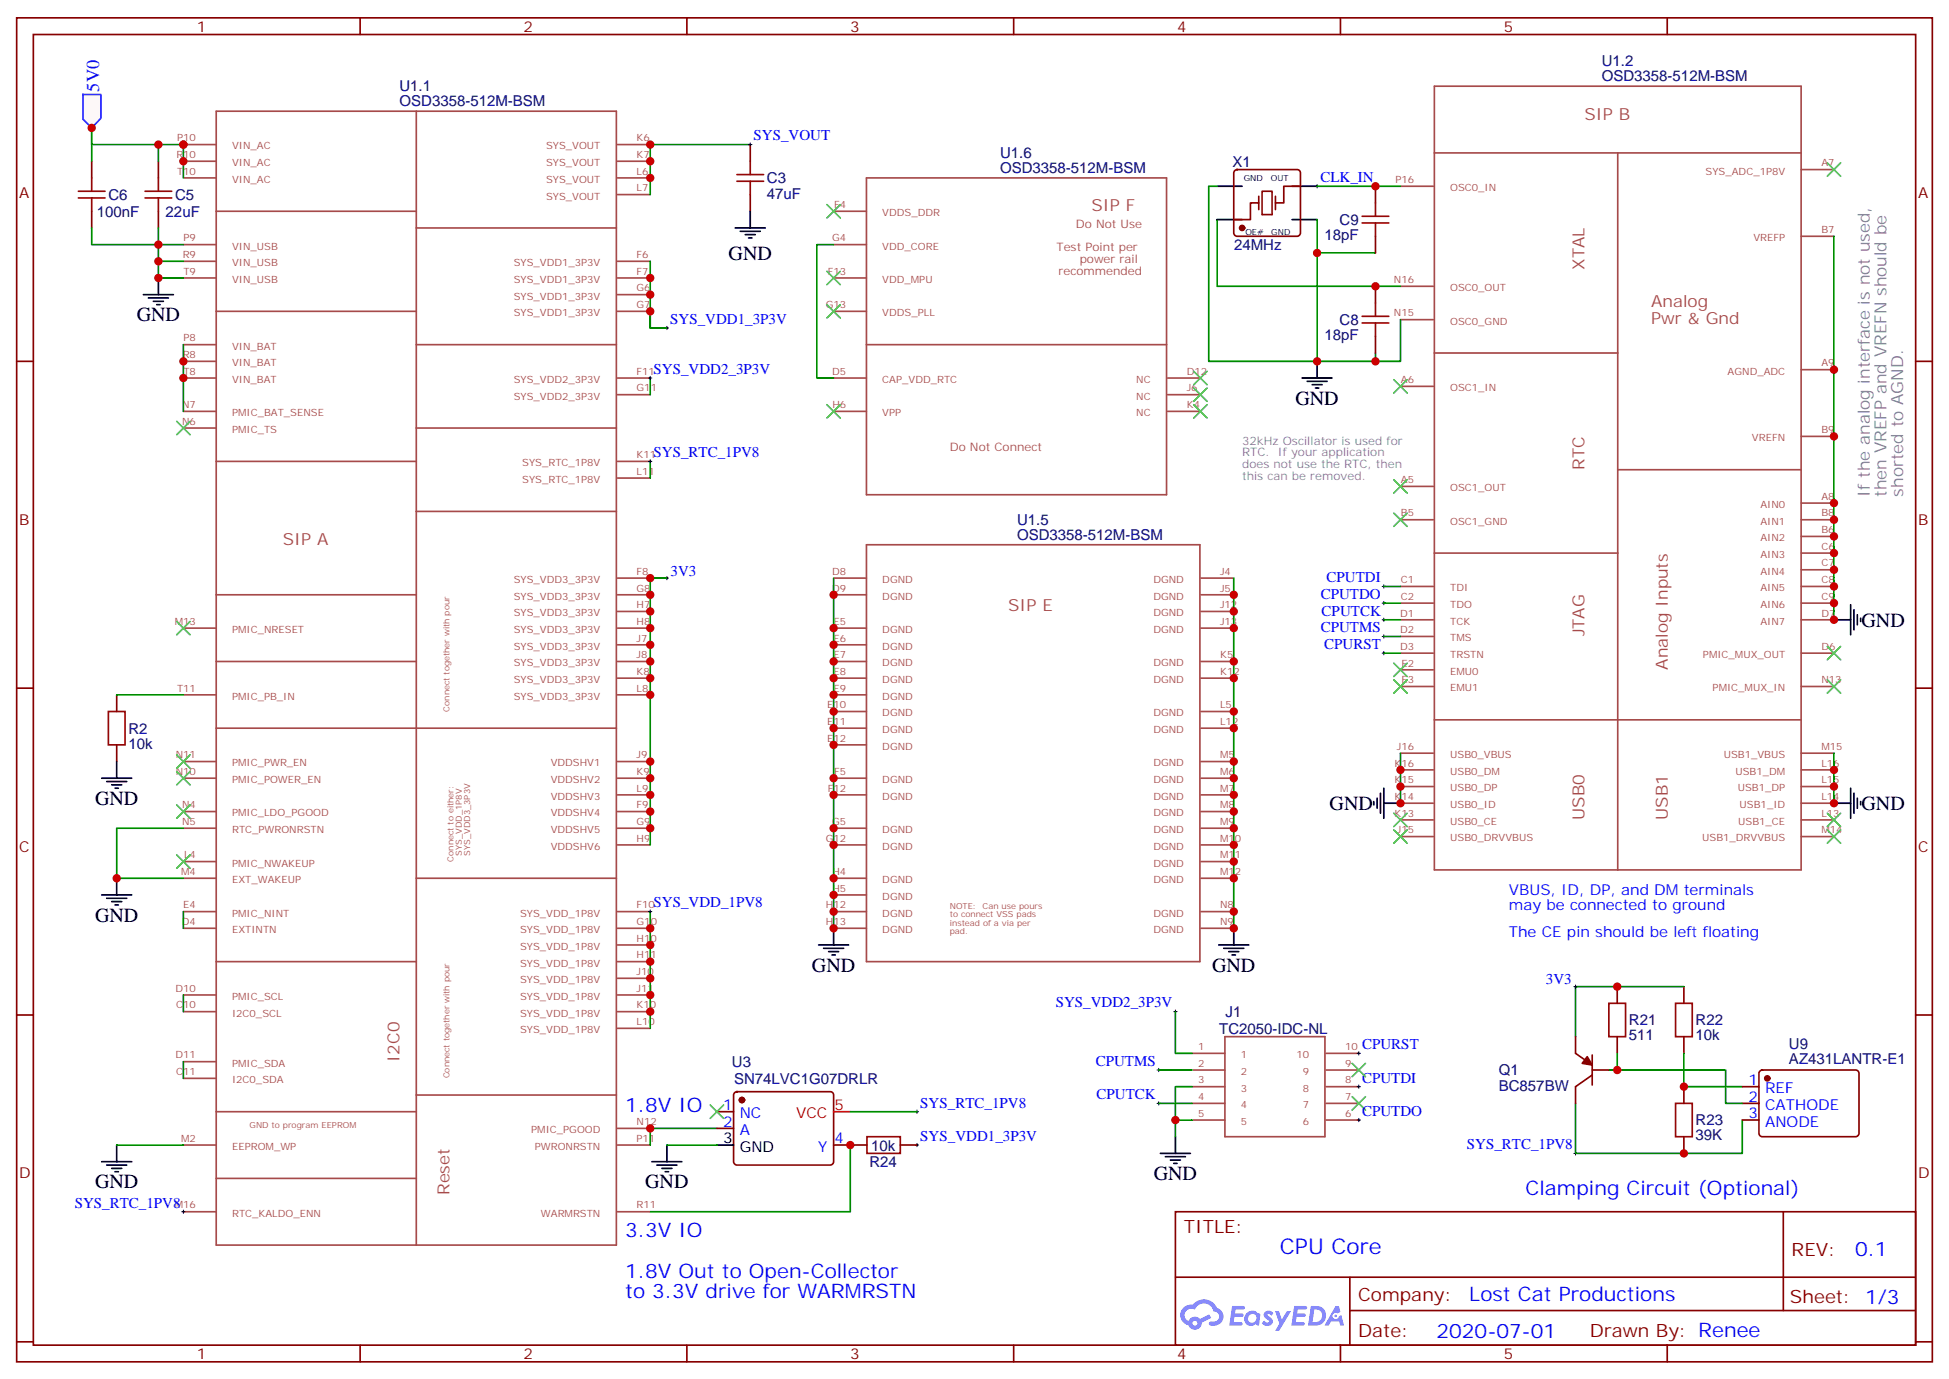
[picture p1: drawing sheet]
<svg xmlns="http://www.w3.org/2000/svg" width="412mm" height="292mm" viewBox="0 0 412 292" stroke-linecap="round" stroke-linejoin="round" font-family="sans-serif">
<g fill="none" stroke="#870000" stroke-width=".35">
<path d="M3.5 3.8h405.4v284.3h-405.4zM7.1 7.3h398.2v277.3h-398.2zM76.2 3.8v3.5M145.3 3.8v3.5M214.5 3.8v3.5M283.6 3.8v3.5M352.8 3.8v3.5M3.5 76.4h3.6M405.3 76.4h3.6M3.5 145.6h3.6M405.3 145.6h3.6M3.5 214.7h3.6"/>
<path d="M405.3 214.7h3.6M248.7 256.4h156.6v28.2h-156.6zM377.3 256.4v20.9M248.7 270.2h156.5M285.6 277.3h119.6M285.6 270.2v14.1M3.5 283.9h3.6M76.2 284.6v3.5M145.3 284.6v3.5M214.5 284.6v3.5M283.6 284.6v3.5M352.8 284.6v3.5"/>
<path d="M405.3 283.9h3.6"/>
</g>
<g fill="#5487ff">
<path d="M267.7 277.5a1.22 1.22 0 0 1 1.7 .3l-.4 .6a.47 .47 0 0 0-.3-.4 .47 .47 0 0 0-.5 .2v.1a1.55 1.55 0 0 1 1.1 1.5 1.34 1.34 0 0 1-2.3 .1l.5-.5 .7 .4a.29 .29 0 0 0 .3-.2 .29 .29 0 0 0-.2-.4 1.04 1.04 0 0 1-.6-1.7z"/>
<path d="M260.7 276.3h2.1a.43 .43 0 0 1 .5 .1 .43 .43 0 0 1 .1 .4l-.3 .2h-1.7l-.1 .9h1.5a.37 .37 0 0 1 .3 .4 .37 .37 0 0 1-.3 .3h-1.6l-.2 1.1h1.3a.43 .43 0 0 1 .5 .1 .43 .43 0 0 1 .1 .5l-.3 .1h-2.5z"/>
<path d="M273.8 276.3h2.2a.43 .43 0 0 1 .4 .1 .43 .43 0 0 1 .1 .4l-.3 .2h-1.6l-.2 .9h1.6a.37 .37 0 0 1 .3 .4 .37 .37 0 0 1-.4 .3h-1.6l-.1 1.1h1.3a.43 .43 0 0 1 .4 .1 .43 .43 0 0 1 .1 .5l-.3 .1h-2.4z"/>
<path d="M282.6 276.3h.7l.3 1.2-.6 .4a.69 .69 0 0 0-1 .2 .69 .69 0 0 0 .4 1 .69 .69 0 0 0 .9-.6l.5-.3 .6 2.2h-.8l-.2-.8h-1.8l-.5 .8h-.8z"/>
<path d="M269.8 277.4h.8l.6 1.8 1.1-1.8h.9l-2.6 4.2h-.8l.9-1.6z"/>
<path d="M277.4 276.3l-.6 4.1h1.3a2.11 2.11 0 0 0 2.5-2.1 2.11 2.11 0 0 0-2.5-2zM278.1 277a1.39 1.39 0 0 1 1.7 1.4 1.39 1.39 0 0 1-1.8 1.3h-.3z"/>
<path d="M263.7 277.9a1.47 1.47 0 0 0-.1 2.1 1.47 1.47 0 0 0 2.1 .1l.7 .3 .3-2.3-.2-.2h-.4a1.49 1.49 0 0 0-2.4 0zM264.4 278.3a.92 .92 0 0 1 1.5 .5 .92 .92 0 0 1-1.3 1 .9 .9 0 0 1-.2-1.5z"/>
<path d="M250.4 276.7a2.18 2.18 0 0 0 1.1 3.7 1.44 1.44 0 0 0 1.6 .9 1.44 1.44 0 0 0 1.2-1.5l2-1-.5-.7-1.9 .9a1.47 1.47 0 0 0-2.4 .5 1.39 1.39 0 0 1-.7-2 1.39 1.39 0 0 1 2-.4 2.08 2.08 0 0 1 2.2-1.3 2.08 2.08 0 0 1 1.8 1.7 1.07 1.07 0 0 1 1.2 1 1.07 1.07 0 0 1-1 1.1h-.7a.43 .43 0 0 0-.5 .4 .43 .43 0 0 0 .4 .5 2 2 0 0 0 2.4-1.1 2 2 0 0 0-.7-2.5l-.4-.2a2.98 2.98 0 0 0-5.1-.7l-1.1 .1zM252.3 280a.55 .55 0 0 1 1.1 0 .55 .55 0 0 1-1.1 0z"/>
<circle cx="282.6" cy="278.4" r=".26"/>
</g>
<g fill="none" stroke="#a64a4a" stroke-width=".35">
<path d="M303.5 18.2h77.6v165.8h-77.6zM38.8 30.6h6.9M38.8 34.1h6.9M38.8 37.6h6.9M45.8 23.5h84.6v239.9h-84.6zM88.1 23.5v239.9M130.6 30.6h7M130.6 34.1h7M130.6 37.6h7M183.3 37.6h63.5v67.1h-63.5zM296.3 39.4h7M303.5 32.3h77.6"/>
<path d="M342.3 32.3v151.7M381.1 35.9h7M38.8 51.8h6.9M38.8 55.3h6.9M38.8 58.8h6.9M45.8 44.7h42.3M88.1 48.2h42.3M130.6 55.3h7M130.6 58.8h7M130.6 41.2h7M176.4 51.8h6.9M176.4 58.8h6.9"/>
<path d="M176.4 44.7h6.9M381.1 50h7M38.8 72.9h6.9M38.8 76.4h6.9M38.8 80h6.9M45.8 65.9h42.3M88.1 72.9h42.3M130.6 80h7M130.6 62.3h7M130.6 65.9h7M176.4 80h6.9M176.4 65.9h6.9"/>
<path d="M183.3 72.9h63.5M247.1 80h6.9M296.3 67.6h7M296.3 60.6h7M303.5 74.7h38.8M381.1 78.2h7M38.8 90.6h6.9M38.8 87h6.9M45.8 97.6h42.3M88.1 90.6h42.3M130.6 83.5h7M130.6 97.6h7"/>
<path d="M176.4 87h6.9M247.1 87h6.9M247.1 83.5h6.9M296.3 81.7h7M342.3 99.4h38.8M381.1 92.3h7M88.1 108.2h42.3M130.6 101.1h7M183.3 115.3h70.6v88.1h-70.6zM296.3 110h7M296.3 102.9h7M303.5 117h38.8"/>
<path d="M381.1 106.4h7M381.1 110h7M381.1 113.5h7M381.1 117h7M38.8 132.9h6.9M45.8 125.8h42.3M45.8 139.9h42.3M130.6 122.3h7M130.6 125.8h7M130.6 129.4h7M130.6 132.9h7M130.6 136.4h7"/>
<path d="M130.6 139.9h7M176.4 122.3h6.9M176.4 125.8h6.9M176.4 132.9h6.9M176.4 136.4h6.9M176.4 139.9h6.9M254.1 122.3h7M254.1 125.8h7M254.1 129.4h7M254.1 132.9h7M254.1 139.9h7M296.3 124.1h7"/>
<path d="M296.3 127.6h7M296.3 131.1h7M296.3 134.7h7M296.3 138.2h7M381.1 120.5h7M381.1 124.1h7M381.1 127.6h7M381.1 131.1h7M381.1 138.2h7M38.8 147h6.9M45.8 154.1h84.6M130.6 147h7"/>
<path d="M130.6 143.5h7M176.4 147h6.9M176.4 143.5h6.9M176.4 154.1h6.9M176.4 150.5h6.9M176.4 157.6h6.9M254.1 143.5h7M254.1 154.1h7M254.1 150.5h7M296.3 159.3h7M296.3 141.7h7M296.3 145.2h7"/>
<path d="M303.5 152.3h77.6M381.1 159.3h7M381.1 145.2h7M38.8 161.1h6.9M38.8 171.7h6.9M38.8 164.6h6.9M38.8 175.2h6.9M130.6 161.1h7M130.6 171.7h7M130.6 164.6h7M130.6 175.2h7M130.6 168.2h7"/>
<path d="M130.6 178.8h7M176.4 164.6h6.9M176.4 175.2h6.9M176.4 168.2h6.9M176.4 178.8h6.9M254.1 161.1h7M254.1 171.7h7M254.1 164.6h7M254.1 175.2h7M254.1 168.2h7M254.1 178.8h7M296.3 173.5h7"/>
<path d="M296.3 162.9h7M296.3 166.4h7M296.3 177h7M296.3 169.9h7M381.1 173.5h7M381.1 162.9h7M381.1 166.4h7M381.1 177h7M381.1 169.9h7M38.8 192.9h6.9M38.8 182.3h6.9M38.8 196.4h6.9"/>
<path d="M38.8 185.8h6.9M88.1 185.8h42.3M130.6 192.9h7M130.6 196.4h7M130.6 199.9h7M176.4 192.9h6.9M176.4 196.4h6.9M176.4 185.8h6.9M176.4 189.3h6.9M254.1 192.9h7M254.1 182.3h7M254.1 196.4h7"/>
<path d="M254.1 185.8h7M38.8 214h6.9M38.8 210.5h6.9M45.8 203.4h42.3M130.6 214h7M130.6 210.5h7M130.6 203.4h7M130.6 207h7M130.6 217.6h7M259.2 219.3h21.1v21.2h-21.1zM38.8 228.1h6.9M38.8 224.6h6.9"/>
<path d="M45.8 235.2h42.3M88.1 231.7h42.3M130.6 238.7h7M252.2 222.8h7M252.2 226.4h7M252.2 229.9h7M252.2 233.4h7M252.2 237h7M280.6 222.8h6.9M280.6 226.4h6.9M280.6 229.9h6.9M280.6 233.4h6.9"/>
<path d="M280.6 237h6.9M38.8 256.4h6.9M38.8 242.3h6.9M45.8 249.3h42.3M130.6 256.4h7M130.6 242.3h7"/>
</g>
<g fill="none" stroke="#3c3" stroke-width=".35">
<path d="M386.6 34.5l2.9 2.8M389.5 34.5l-2.9 2.8M175 43.3l2.8 2.8M175 57.4l2.8 2.8M177.8 43.3l-2.8 2.8M177.8 57.4l-2.8 2.8M175 64.5l2.8 2.8M177.8 64.5l-2.8 2.8M252.6 78.6l2.8 2.8M255.4 78.6l-2.8 2.8M37.4 89.1l2.8 2.9M40.2 89.1l-2.8 2.9"/>
<path d="M175 85.6l2.8 2.8M177.8 85.6l-2.8 2.8M252.6 82.1l2.8 2.8M252.6 85.6l2.8 2.8M255.4 82.1l-2.8 2.8M255.4 85.6l-2.8 2.8M294.9 80.3l2.8 2.8M297.7 80.3l-2.8 2.8M294.9 101.5l2.8 2.8M294.9 108.5l2.8 2.9M297.7 101.5l-2.8 2.8M297.7 108.5l-2.8 2.9"/>
<path d="M37.4 131.5l2.8 2.8M40.2 131.5l-2.8 2.8M386.6 136.8l2.9 2.8M389.5 136.8l-2.9 2.8M37.4 159.7l2.8 2.8M40.2 159.7l-2.8 2.8M294.9 140.3l2.8 2.8M294.9 143.8l2.8 2.8M297.7 140.3l-2.8 2.8M297.7 143.8l-2.8 2.8M386.6 143.8l2.9 2.8M389.5 143.8l-2.9 2.8"/>
<path d="M37.4 170.3l2.8 2.8M37.4 163.2l2.8 2.9M40.2 170.3l-2.8 2.8M40.2 163.2l-2.8 2.9M37.4 180.9l2.8 2.8M40.2 180.9l-2.8 2.8M150.3 233.8l2.8 2.8M153.1 233.8l-2.8 2.8M286.1 232l2.8 2.8M286.1 225l2.8 2.8M288.9 232l-2.8 2.8M288.9 225l-2.8 2.8"/>
</g>
<g fill="none" stroke="#008700" stroke-width=".35">
<path d="M19.4 27.1v3.5h19.4v7M158.7 30.6h-21.1v10.6M257.5 39.4h-1.7v37h22.9M278.7 39.4h17.6M137.6 55.3v14.1h3.5h-3.5v-3.5M176.4 51.8h-3.5v28.2h3.5M257.5 46.5v14.1h38.8M278.7 46.5v7M291 53.5h-12.3v22.9h17.6v-8.8M388.1 50v81.1M38.8 72.9v14.1M137.6 80v3.5"/>
<path d="M291 74.7v1.7M137.6 97.6v3.5M137.6 122.3h3.5h-3.5v56.5M176.4 122.3v74.1M261.1 122.3v74.1M292.8 138.2h3.5M292.8 127.6h3.5M292.8 124.1h3.5M292.8 131.1h3.5M292.8 134.7h3.5M24.7 147h14.1M38.8 175.2h-14.1v10.6h14.1"/>
<path d="M38.8 192.9v3.5M137.6 192.9v24.7M38.8 210.5v3.5M248.7 214v8.8h3.5M356.3 208.7h-22.9v10.6M38.8 224.6v3.5M151.7 238.7h-14.1v3.6M179.9 235.2h14.1M245.2 226.4h7M245.2 233.4h7M252.2 237h-3.5v3.5M252.2 229.9h-3.5v7.1"/>
<path d="M333.4 233.4v10.6h35.3v-7M342.2 222.8v3.6h-1.8M356.3 222.8v7.1h12.4M24.7 242.3h14.1M141.1 242.3h10.6M179.9 242.3v14.1h-42.3"/>
</g>
<g fill="none" stroke="#000" stroke-width=".35">
<path d="M257.5 39.4h5.3M273.4 39.4h5.3M33.5 58.8v3.5M155.6 48.2h6.3M156.6 48.9h4.3M157.7 49.6h2.1M158.4 50.3h.7M158.7 44.7v3.5M257.5 46.5h5.3M273.4 46.5h5.3M30.3 62.3h6.4M31.4 63h4.2"/>
<path d="M32.5 63.7h2.1M33.2 64.5h.7M275.5 80h6.4M278.7 76.4v3.6M276.6 80.7h4.2M277.6 81.4h2.2M278.3 82.1h.7M388.1 131.1h3.5M391.6 128v6.3M392.3 129v4.2M393 130.1v2.1M393.7 130.8v.7"/>
<path d="M21.5 164.6h6.4M22.6 165.3h4.2M23.6 166.1h2.2M24.3 166.8h.7M24.7 161.1v3.5M21.5 189.3h6.4M22.6 190h4.2M23.6 190.7h2.2M24.3 191.5h.7M24.7 185.8v3.5M173.2 199.9h6.4M176.4 196.4v3.5"/>
<path d="M257.9 199.9h6.3M261.1 196.4v3.5M174.3 200.6h4.2M175.3 201.3h2.1M176 202h.7M258.9 200.6h4.3M260 201.3h2.1M260.7 202h.7M21.5 245.8h6.4M22.6 246.5h4.2M23.6 247.2h2.2M24.3 247.9h.7"/>
<path d="M24.7 242.3v3.5M137.9 245.8h6.4M139 246.5h4.2M140.1 247.2h2.1M140.8 247.9h.7M141.1 242.3v3.5M151.7 242.3h3.5M245.5 244h6.4M246.6 244.7h4.2M247.6 245.4h2.2M248.4 246.1h.7M248.7 240.5v3.5"/>
</g>
<g fill="none" stroke="#000" stroke-width=".21">
<path d="M158.4 30.6h.7M158.7 30.2v.7M278.3 39.4h.7M278.7 39.1v.7M137.2 80h.7M137.6 79.6v.7M140.8 69.4h.7M141.1 69v.7M137.2 97.6h.7M137.6 97.3v.7M140.8 122.3h.7M141.1 122v.7"/>
<path d="M292.5 134.7h.7M292.5 131.1h.7M292.5 124.1h.7M292.5 127.6h.7M292.5 138.2h.7M292.8 123.7v.7M292.8 127.2v.8M292.8 130.8v.7M292.8 134.3v.7M292.8 137.8v.7M137.2 192.9h.7M137.6 192.5v.7"/>
<path d="M248.4 214h.7M248.7 213.7v.7M333 208.7h.7M333.4 208.4v.7M193.7 235.2h.7M194 234.8v.7M244.8 233.4h.7M244.8 226.4h.7M245.2 226v.7M245.2 233.1v.7M287.2 222.8h.7M287.2 237h.7"/>
<path d="M287.2 229.9h.7M287.5 222.5v.7M287.5 229.6v.7M287.5 236.6v.7M38.5 256.4h.7M38.8 256v.7M193.7 242.3h.7M194 241.9v.7M333 244h.7M333.4 243.7v.7"/>
</g>
<g fill="none" stroke="#a10000" stroke-width=".35">
<path d="M33.5 37.6v2.9M155.9 38.3h5.7M155.9 36.9h5.7M158.7 34.1v2.8M158.7 38.3v2.9M30.7 41.9h5.6M30.7 40.5h5.6M33.5 41.9v2.8M288.2 45.8h5.7M288.2 47.2h5.7M291 42.9v2.9M291 47.2v2.8"/>
<path d="M288.2 66.9h5.7M288.2 68.3h5.7M291 64.1v2.8M291 68.3v2.9M22.9 150.5h3.6v7.1h-3.6zM340.4 212.3h3.6v7h-3.6zM354.5 212.3h3.6v7h-3.6zM354.5 233.4h3.6v7.1h-3.6zM183.4 240.5h7.1v3.5h-7.1z"/>
</g>
<g fill="none" stroke="#870000" stroke-width=".35">
<path d="M33.5 34.1v3.5M158.7 30.6v3.5M261.3 36.1l.5-.2h12.7a.71 .71 0 0 1 .7 .7v12.7a.76 .76 0 0 1-.7 .7h-12.7a.76 .76 0 0 1-.7-.7v-12.7zM275.2 39.4h-3.6v3.5h-1.7M291 39.4v3.5M33.5 44.7v3.5M158.7 41.2v3.5M266.3 42.9h-1.7v3.6h-3.5M291 50v3.5M291 60.6v3.5M291 71.2v3.5M24.7 147v3.5"/>
<path d="M24.7 157.6v3.5M333.4 219.3v3.5l3.5 2.5M342.2 208.7v3.6M342.2 219.3v3.5M356.3 208.7v3.6M356.3 219.3v3.5M151.7 235.2h3.5M151.7 238.7h3.5M155.5 231.2l.4-.2h19.8a.71 .71 0 0 1 .7 .7v14.1a.76 .76 0 0 1-.7 .7h-19.8a.76 .76 0 0 1-.7-.7v-14.1zM336.9 223.2v6.4M336.9 227.4l-3.5 2.5v3.5M336.9 226.4h3.5"/>
<path d="M356.3 229.9v3.5M176.4 242.3h7M190.5 242.3h3.5M356.3 240.5v3.5"/>
</g>
<g fill="#870000" stroke="#870000" stroke-width=".35">
<path d="M335.8 223.6l1.1 1.7-2.1-.3z"/>
<circle cx="262.8" cy="48.2" r=".53"/>
<circle cx="157" cy="232.7" r=".53"/>
</g>
<path d="M266.3 41.5v2.8M267.1 40.5h2.1v4.9h-2.1zM269.9 41.5v2.8" fill="none" stroke="#871200" stroke-width=".35"/>
<path d="M176.4 235.2h3.5" fill="none" stroke="#f00" stroke-width=".35"/>
<path d="M17.6 19.9l3.7 .1v5l-1.9 2.1-1.8-1.9z" fill="#fff7f7" stroke="#420aff" stroke-width=".35"/>
<path d="M19.4 27.1v7M33.5 30.6v3.5M19.4 48.2v3.6h19.4M33.5 48.2v10.6h5.3M33.5 55.3h5.3M296.3 159.3v10.6M388.1 159.3v10.6M342.2 226.4h22.9v7h3.6" fill="none" stroke="#008700" stroke-width=".35"/>
<path d="M19.4 37.6v2.9M16.6 40.5h5.6M16.6 41.9h5.6M19.4 41.9v2.8" fill="none" stroke="#a10000" stroke-width=".35"/>
<path d="M19.4 34.1v3.5M19.4 44.7v3.5M368.7 229.9h3.5M368.7 233.4h3.5M368.7 237h3.5M372.4 226.6l.5-.2h19.7a.71 .71 0 0 1 .7 .7v12.7a.76 .76 0 0 1-.7 .7h-19.7a.76 .76 0 0 1-.7-.7v-12.7z" fill="none" stroke="#870000" stroke-width=".35"/>
<circle cx="373.9" cy="228.1" r=".53" fill="#870000" stroke="#870000" stroke-width=".35"/>
<path d="M290.7 169.6v.7M291.4 168.9v2.1M292.1 167.8v4.2M292.8 169.9h3.5M292.8 166.8v6.3M388.1 169.9h3.5M391.6 166.8v6.3M392.3 167.8v4.2M393 168.9v2.1M393.7 169.6v.7" fill="none" stroke="#000" stroke-width=".35"/>
<path d="M294.9 172l2.8 2.9M294.9 175.6l2.8 2.8M297.7 172l-2.8 2.9M297.7 175.6l-2.8 2.8M386.6 175.6l2.9 2.8M386.6 172l2.9 2.9M389.5 175.6l-2.9 2.8M389.5 172l-2.9 2.9" fill="none" stroke="#3c3" stroke-width=".35"/>
<g fill="#c00">
<circle cx="38.8" cy="30.6" r=".88"/>
<circle cx="137.6" cy="125.8" r=".88"/>
<circle cx="137.6" cy="129.4" r=".88"/>
<circle cx="137.6" cy="132.9" r=".88"/>
<circle cx="137.6" cy="136.4" r=".88"/>
<circle cx="137.6" cy="139.9" r=".88"/>
<circle cx="137.6" cy="143.5" r=".88"/>
<circle cx="137.6" cy="58.8" r=".88"/>
<circle cx="137.6" cy="62.3" r=".88"/>
<circle cx="38.8" cy="34.1" r=".88"/>
<circle cx="137.6" cy="196.4" r=".88"/>
<circle cx="137.6" cy="199.9" r=".88"/>
<circle cx="137.6" cy="203.4" r=".88"/>
<circle cx="137.6" cy="207" r=".88"/>
<circle cx="137.6" cy="210.5" r=".88"/>
<circle cx="137.6" cy="214" r=".88"/>
<circle cx="176.4" cy="196.4" r=".88"/>
<circle cx="176.4" cy="125.8" r=".88"/>
<circle cx="176.4" cy="132.9" r=".88"/>
<circle cx="176.4" cy="136.4" r=".88"/>
<circle cx="176.4" cy="139.9" r=".88"/>
<circle cx="176.4" cy="143.5" r=".88"/>
<circle cx="176.4" cy="147" r=".88"/>
<circle cx="176.4" cy="150.5" r=".88"/>
<circle cx="176.4" cy="154.1" r=".88"/>
<circle cx="176.4" cy="157.6" r=".88"/>
<circle cx="176.4" cy="164.6" r=".88"/>
<circle cx="176.4" cy="168.2" r=".88"/>
<circle cx="176.4" cy="175.2" r=".88"/>
<circle cx="176.4" cy="178.8" r=".88"/>
<circle cx="176.4" cy="185.8" r=".88"/>
<circle cx="176.4" cy="189.3" r=".88"/>
<circle cx="176.4" cy="192.9" r=".88"/>
<circle cx="261.1" cy="192.9" r=".88"/>
<circle cx="261.1" cy="185.8" r=".88"/>
<circle cx="261.1" cy="182.3" r=".88"/>
<circle cx="261.1" cy="178.8" r=".88"/>
<circle cx="261.1" cy="175.2" r=".88"/>
<circle cx="261.1" cy="171.7" r=".88"/>
<circle cx="261.1" cy="168.2" r=".88"/>
<circle cx="261.1" cy="164.6" r=".88"/>
<circle cx="261.1" cy="161.1" r=".88"/>
<circle cx="261.1" cy="154.1" r=".88"/>
<circle cx="261.1" cy="150.5" r=".88"/>
<circle cx="261.1" cy="143.5" r=".88"/>
<circle cx="261.1" cy="139.9" r=".88"/>
<circle cx="261.1" cy="132.9" r=".88"/>
<circle cx="261.1" cy="129.4" r=".88"/>
<circle cx="261.1" cy="125.8" r=".88"/>
<circle cx="261.1" cy="196.4" r=".88"/>
<circle cx="137.6" cy="171.7" r=".88"/>
<circle cx="137.6" cy="168.2" r=".88"/>
<circle cx="137.6" cy="164.6" r=".88"/>
<circle cx="137.6" cy="175.2" r=".88"/>
<circle cx="137.6" cy="37.6" r=".88"/>
<circle cx="137.6" cy="34.1" r=".88"/>
<circle cx="137.6" cy="147" r=".88"/>
<circle cx="137.6" cy="161.1" r=".88"/>
<circle cx="38.8" cy="76.4" r=".88"/>
<circle cx="248.7" cy="237" r=".88"/>
<circle cx="137.6" cy="122.3" r=".88"/>
<circle cx="388.1" cy="78.2" r=".88"/>
<circle cx="38.8" cy="80" r=".88"/>
<circle cx="137.6" cy="30.6" r=".88"/>
<circle cx="137.6" cy="238.7" r=".88"/>
<circle cx="137.6" cy="65.9" r=".88"/>
<circle cx="278.7" cy="53.5" r=".88"/>
<circle cx="291" cy="76.4" r=".88"/>
<circle cx="278.7" cy="76.4" r=".88"/>
<circle cx="179.9" cy="242.3" r=".88"/>
<circle cx="388.1" cy="106.4" r=".88"/>
<circle cx="388.1" cy="110" r=".88"/>
<circle cx="388.1" cy="113.5" r=".88"/>
<circle cx="388.1" cy="117" r=".88"/>
<circle cx="388.1" cy="120.5" r=".88"/>
<circle cx="388.1" cy="124.1" r=".88"/>
<circle cx="388.1" cy="127.6" r=".88"/>
<circle cx="388.1" cy="92.3" r=".88"/>
<circle cx="388.1" cy="131.1" r=".88"/>
<circle cx="291" cy="60.6" r=".88"/>
<circle cx="291" cy="39.4" r=".88"/>
<circle cx="24.7" cy="185.8" r=".88"/>
<circle cx="33.5" cy="58.8" r=".88"/>
<circle cx="33.5" cy="51.8" r=".88"/>
<circle cx="33.5" cy="55.3" r=".88"/>
<circle cx="33.5" cy="30.6" r=".88"/>
<circle cx="356.3" cy="229.9" r=".88"/>
<circle cx="356.3" cy="244" r=".88"/>
<circle cx="342.2" cy="208.7" r=".88"/>
<circle cx="342.2" cy="226.4" r=".88"/>
<circle cx="296.3" cy="162.9" r=".88"/>
<circle cx="296.3" cy="166.4" r=".88"/>
<circle cx="388.1" cy="169.9" r=".88"/>
<circle cx="388.1" cy="162.9" r=".88"/>
<circle cx="388.1" cy="166.4" r=".88"/>
<circle cx="296.3" cy="169.9" r=".88"/>
<circle cx="19.4" cy="27.1" r=".88"/>
</g>
<text font-size="4.6" fill="#00f" x="270.8" y="265.4">CPU Core</text>
<g font-size="4.2">
<text x="154.2" y="54.9">GND</text>
<text x="28.9" y="68">GND</text>
<text x="274.1" y="85.6">GND</text>
<text x="393.9" y="132.6">GND</text>
<text x="20.1" y="170.3">GND</text>
<text x="281.3" y="171.4">GND</text>
<text x="393.9" y="171.4">GND</text>
<text x="20.1" y="195">GND</text>
<text x="171.8" y="205.6">GND</text>
<text x="256.5" y="205.6">GND</text>
<text x="20.1" y="251.4">GND</text>
<text x="136.5" y="251.4">GND</text>
<text x="244.1" y="249.7">GND</text>
</g>
<g font-size="4.2" fill="#00f">
<text x="132.3" y="235.2">1.8V IO</text>
<text x="322.8" y="252.8">Clamping Circuit (Optional)</text>
<text x="132.3" y="261.7">3.3V IO</text>
<text x="392.5" y="265.6">0.1</text>
<text x="132.3" y="270.5">1.8V Out to Open-Collector</text>
<text x="132.3" y="274.7">to 3.3V drive for WARMRSTN</text>
<text x="310.9" y="275.2">Lost Cat Productions</text>
<text x="304" y="283">2020-07-01</text>
</g>
<text font-size="3.9" fill="#00f" x="21" y="19.4" transform="rotate(-90 21 19.4)">5V0</text>
<g font-size="3.9" fill="#800">
<text x="250.5" y="260.9">TITLE:</text>
<text x="379.1" y="265.6">REV:</text>
<text x="287.4" y="275.1">Company:</text>
<text x="378.7" y="275.8">Sheet: 1/3</text>
<text x="287.4" y="282.8">Date:</text>
<text x="336.4" y="282.9">Drawn By: Renee</text>
</g>
<g font-size="3.5" fill="#a54b4b">
<text x="335.2" y="25.3">SIP B</text>
<text x="231" y="44.7">SIP F</text>
<text x="335.2" y="57" transform="rotate(-90 335.2 57)">XTAL</text>
<text x="349.4" y="64.9">Analog</text>
<text x="349.4" y="68.4">Pwr &amp; Gnd</text>
<text x="335.2" y="99.4" transform="rotate(-90 335.2 99.4)">RTC</text>
<text x="59.9" y="115.3">SIP A</text>
<text x="213.3" y="129.4">SIP E</text>
<text x="335.2" y="134.7" transform="rotate(-90 335.2 134.7)">JTAG</text>
<text x="352.9" y="141.7" transform="rotate(-90 352.9 141.7)">Analog Inputs</text>
<text x="335.2" y="173.5" transform="rotate(-90 335.2 173.5)">USB0</text>
<text x="352.9" y="173.5" transform="rotate(-90 352.9 173.5)">USB1</text>
<text x="84.6" y="224.6" transform="rotate(-90 84.6 224.6)">I2C0</text>
<text x="95.1" y="252.8" transform="rotate(-90 95.1 252.8)">Reset</text>
</g>
<g font-size="3.5" fill="#838383">
<text x="395.6" y="105.1" transform="rotate(-90 395.6 105.1)">If the analog interface is not used,</text>
<text x="399.2" y="105.1" transform="rotate(-90 399.2 105.1)">then VREFP and VREFN should be</text>
<text x="402.7" y="105.1" transform="rotate(-90 402.7 105.1)">shorted to AGND.</text>
</g>
<g font-size="3.2" fill="#800">
<text x="41.6" y="6.8">1</text>
<text x="110.8" y="6.8">2</text>
<text x="179.9" y="6.8">3</text>
<text x="249.1" y="6.8">4</text>
<text x="318.2" y="6.8">5</text>
<text x="4.1" y="41.9">A</text>
<text x="405.9" y="41.9">A</text>
<text x="4.1" y="111">B</text>
<text x="405.9" y="111">B</text>
<text x="4.1" y="180.2">C</text>
<text x="405.9" y="180.2">C</text>
<text x="4.1" y="249.3">D</text>
<text x="405.9" y="249.3">D</text>
<text x="41.6" y="287.6">1</text>
<text x="110.8" y="287.6">2</text>
<text x="179.9" y="287.6">3</text>
<text x="249.1" y="287.6">4</text>
<text x="318.2" y="287.6">5</text>
</g>
<g font-size="3.2" fill="#000080">
<text x="338.9" y="17.2">OSD3358-512M-BSM</text>
<text x="338.9" y="14.1">U1.2</text>
<text x="84.5" y="22.5">OSD3358-512M-BSM</text>
<text x="84.5" y="19.3">U1.1</text>
<text x="211.6" y="33.5">U1.6</text>
<text x="260.8" y="35.3">X1</text>
<text x="162.3" y="38.8">C3</text>
<text x="211.6" y="36.6">OSD3358-512M-BSM</text>
<text x="20.5" y="45.9">100nF</text>
<text x="22.9" y="42.2">C6</text>
<text x="35.1" y="45.9">22uF</text>
<text x="37" y="42.3">C5</text>
<text x="162.3" y="42">47uF</text>
<text x="283.5" y="47.6">C9</text>
<text x="261.1" y="52.9">24MHz</text>
<text x="280.3" y="50.8">18pF</text>
<text x="280.3" y="71.9">18pF</text>
<text x="283.5" y="68.8">C8</text>
<text x="215.2" y="111.1">U1.5</text>
<text x="215.2" y="114.2">OSD3358-512M-BSM</text>
<text x="27.2" y="155.2">R2</text>
<text x="27.2" y="158.4">10k</text>
<text x="259.3" y="215.2">J1</text>
<text x="258" y="218.7">TC2050-IDC-NL</text>
<text x="344.7" y="220.1">511</text>
<text x="344.7" y="216.9">R21</text>
<text x="358.8" y="220.1">10k</text>
<text x="358.8" y="216.9">R22</text>
<text x="378.5" y="222">U9</text>
<text x="154.9" y="225.7">U3</text>
<text x="317.1" y="227.5">Q1</text>
<text x="378.5" y="225.1">AZ431LANTR-E1</text>
<text x="155.3" y="229.3">SN74LVC1G07DRLR</text>
<text x="317.1" y="230.7">BC857BW</text>
<text x="358.8" y="238.1">R23</text>
<text x="184.3" y="243.4">10k</text>
<text x="358.8" y="241.3">39K</text>
<text x="184" y="246.9">R24</text>
</g>
<g font-size="3.2" fill="#00f">
<text x="159.5" y="29.7">SYS_VOUT</text>
<text x="279.4" y="38.5">CLK_IN</text>
<text x="141.8" y="68.5">SYS_VDD1_3P3V</text>
<text x="138.3" y="79.1">SYS_VDD2_3P3V</text>
<text x="138.3" y="96.7">SYS_RTC_1PV8</text>
<text x="141.9" y="121.8">3V3</text>
<text x="280.7" y="123.2">CPUTDI</text>
<text x="279.5" y="126.7">CPUTDO</text>
<text x="279.7" y="130.2">CPUTCK</text>
<text x="279.5" y="133.8">CPUTMS</text>
<text x="280.2" y="137.3">CPURST</text>
<text x="138.3" y="192">SYS_VDD_1PV8</text>
<text x="319.3" y="189.3">VBUS, ID, DP, and DM terminals</text>
<text x="319.3" y="192.5">may be connected to ground</text>
<text x="319.3" y="198.2">The CE pin should be left floating</text>
<text x="327.1" y="208.2">3V3</text>
<text x="223.4" y="213.1">SYS_VDD2_3P3V</text>
<text x="288.2" y="222">CPURST</text>
<text x="231.8" y="225.5">CPUTMS</text>
<text x="232" y="232.6">CPUTCK</text>
<text x="288.2" y="229">CPUTDI</text>
<text x="370" y="229.6">1</text>
<text x="370" y="233.1">2</text>
<text x="373.5" y="231.3">REF</text>
<text x="153" y="234.8">1</text>
<text x="153" y="238.4">2</text>
<text x="156.5" y="236.6">NC</text>
<text x="194.7" y="234.3">SYS_RTC_1PV8</text>
<text x="288.2" y="236.1">CPUTDO</text>
<text x="370" y="236.6">3</text>
<text x="373.5" y="234.8">CATHODE</text>
<text x="373.5" y="238.4">ANODE</text>
<text x="156.5" y="240.1">A</text>
<text x="173.1" y="243.7">Y</text>
<text x="176.6" y="241.9">4</text>
<text x="194.7" y="241.4">SYS_VDD1_3P3V</text>
<text x="310.4" y="243.1">SYS_RTC_1PV8</text>
<text x="15.8" y="255.5">SYS_RTC_1PV8</text>
</g>
<g font-size="3.2" fill="#f00">
<text x="168.5" y="236.6">VCC</text>
<text x="176.6" y="234.8">5</text>
</g>
<g font-size="3.2">
<text x="153" y="241.9">3</text>
<text x="156.5" y="243.7">GND</text>
</g>
<g font-size="2.5" fill="#a54b4b">
<text x="223.5" y="53.2">Test Point per</text>
<text x="227.6" y="48.2">Do Not Use</text>
<text x="224" y="58.1">recommended</text>
<text x="228.5" y="55.6">power rail</text>
<text x="201" y="95.3">Do Not Connect</text>
</g>
<g font-size="2.5" fill="#838383">
<text x="262.8" y="94.1">32kHz Oscillator is used for</text>
<text x="262.8" y="96.6">RTC.</text>
<text x="262.8" y="99">does not use the RTC, then</text>
<text x="262.8" y="101.5">this can be removed.</text>
<text x="270.4" y="96.6">If your application</text>
</g>
<g font-size="2.1" fill="#a54b4b">
<text x="37.5" y="29.9">P10</text>
<text x="134.7" y="29.9">K6</text>
<text x="37.3" y="33.4">R10</text>
<text x="49.1" y="31.6">VIN_AC</text>
<text x="49.1" y="35.2">VIN_AC</text>
<text x="115.6" y="31.6">SYS_VOUT</text>
<text x="115.6" y="35.2">SYS_VOUT</text>
<text x="134.7" y="33.4">K7</text>
<text x="385.4" y="35.2">A7</text>
<text x="37.5" y="36.9">T10</text>
<text x="49.1" y="38.7">VIN_AC</text>
<text x="115.6" y="38.7">SYS_VOUT</text>
<text x="134.7" y="36.9">L6</text>
<text x="134.7" y="40.5">L7</text>
<text x="295.3" y="38.7">P16</text>
<text x="306.9" y="40.4">OSC0_IN</text>
<text x="360.9" y="36.9">SYS_ADC_1P8V</text>
<text x="115.6" y="42.2">SYS_VOUT</text>
<text x="176.5" y="44">F4</text>
<text x="186.7" y="45.7">VDDS_DDR</text>
<text x="38.9" y="51.1">P9</text>
<text x="49.1" y="52.8">VIN_USB</text>
<text x="176.1" y="51.1">G4</text>
<text x="186.7" y="52.8">VDD_CORE</text>
<text x="371" y="51">VREFP</text>
<text x="385.4" y="49.3">B7</text>
<text x="38.7" y="54.6">R9</text>
<text x="38.8" y="58.1">T9</text>
<text x="49.1" y="56.3">VIN_USB</text>
<text x="49.1" y="59.8">VIN_USB</text>
<text x="108.7" y="56.3">SYS_VDD1_3P3V</text>
<text x="108.7" y="59.8">SYS_VDD1_3P3V</text>
<text x="134.7" y="54.6">F6</text>
<text x="134.7" y="58.1">F7</text>
<text x="175.2" y="58.1">F13</text>
<text x="186.7" y="59.8">VDD_MPU</text>
<text x="295" y="59.9">N16</text>
<text x="108.7" y="63.4">SYS_VDD1_3P3V</text>
<text x="134.7" y="61.6">G6</text>
<text x="134.7" y="65.2">G7</text>
<text x="174.7" y="65.2">G13</text>
<text x="306.9" y="61.6">OSC0_OUT</text>
<text x="108.7" y="66.9">SYS_VDD1_3P3V</text>
<text x="186.7" y="66.9">VDDS_PLL</text>
<text x="295" y="66.9">N15</text>
<text x="306.9" y="68.7">OSC0_GND</text>
<text x="38.7" y="75.8">R8</text>
<text x="38.9" y="72.2">P8</text>
<text x="49.1" y="74">VIN_BAT</text>
<text x="49.1" y="77.5">VIN_BAT</text>
<text x="385.4" y="77.5">A9</text>
<text x="38.8" y="79.3">T8</text>
<text x="49.1" y="81">VIN_BAT</text>
<text x="108.7" y="81">SYS_VDD2_3P3V</text>
<text x="134.7" y="79.3">F11</text>
<text x="134.7" y="82.8">G11</text>
<text x="176.1" y="79.3">D5</text>
<text x="186.7" y="81">CAP_VDD_RTC</text>
<text x="240.4" y="81">NC</text>
<text x="251.1" y="79.3">D12</text>
<text x="251.1" y="82.8">J6</text>
<text x="296.4" y="81">A6</text>
<text x="306.9" y="82.8">OSC1_IN</text>
<text x="365.6" y="79.3">AGND_ADC</text>
<text x="38.5" y="89.9">N6</text>
<text x="38.5" y="86.3">N7</text>
<text x="49.1" y="88.1">PMIC_BAT_SENSE</text>
<text x="108.7" y="84.5">SYS_VDD2_3P3V</text>
<text x="176.1" y="86.3">H6</text>
<text x="186.7" y="88.1">VPP</text>
<text x="240.4" y="84.5">NC</text>
<text x="240.4" y="88.1">NC</text>
<text x="251.1" y="86.3">K4</text>
<text x="49.1" y="91.6">PMIC_TS</text>
<text x="370.7" y="93.4">VREFN</text>
<text x="385.4" y="91.6">B9</text>
<text x="110.5" y="98.7">SYS_RTC_1P8V</text>
<text x="134.7" y="96.9">K11</text>
<text x="134.7" y="100.4">L11</text>
<text x="110.5" y="102.2">SYS_RTC_1P8V</text>
<text x="296.4" y="102.2">A5</text>
<text x="306.9" y="103.9">OSC1_OUT</text>
<text x="372.5" y="107.5">AIN0</text>
<text x="385.4" y="105.7">A8</text>
<text x="296.4" y="109.3">B5</text>
<text x="306.9" y="111">OSC1_GND</text>
<text x="372.5" y="111">AIN1</text>
<text x="385.4" y="109.3">B8</text>
<text x="385.4" y="112.8">B6</text>
<text x="372.5" y="114.5">AIN2</text>
<text x="372.5" y="118.1">AIN3</text>
<text x="385.4" y="116.3">C6</text>
<text x="385.4" y="119.8">C7</text>
<text x="108.7" y="123.3">SYS_VDD3_3P3V</text>
<text x="134.7" y="121.6">F8</text>
<text x="134.7" y="125.1">G8</text>
<text x="176.1" y="121.6">D8</text>
<text x="176.1" y="125.1">D9</text>
<text x="186.7" y="123.3">DGND</text>
<text x="244" y="123.3">DGND</text>
<text x="258.2" y="121.6">J4</text>
<text x="258.2" y="125.1">J5</text>
<text x="296.4" y="123.4">C1</text>
<text x="306.9" y="125.1">TDI</text>
<text x="372.5" y="121.6">AIN4</text>
<text x="372.5" y="125.1">AIN5</text>
<text x="385.4" y="123.4">C8</text>
<text x="108.7" y="126.9">SYS_VDD3_3P3V</text>
<text x="108.7" y="130.4">SYS_VDD3_3P3V</text>
<text x="134.7" y="128.7">H7</text>
<text x="186.7" y="126.9">DGND</text>
<text x="244" y="126.9">DGND</text>
<text x="244" y="130.4">DGND</text>
<text x="258.2" y="128.7">J12</text>
<text x="296.2" y="130.4">D1</text>
<text x="296.4" y="126.9">C2</text>
<text x="306.9" y="128.6">TDO</text>
<text x="372.5" y="128.6">AIN6</text>
<text x="385.4" y="126.9">C9</text>
<text x="385.4" y="130.4">D7</text>
<text x="37" y="132.2">M13</text>
<text x="49.1" y="133.9">PMIC_NRESET</text>
<text x="108.7" y="133.9">SYS_VDD3_3P3V</text>
<text x="108.7" y="137.5">SYS_VDD3_3P3V</text>
<text x="134.7" y="132.2">H8</text>
<text x="134.7" y="135.7">J7</text>
<text x="176.4" y="132.2">E5</text>
<text x="176.4" y="135.7">E6</text>
<text x="186.7" y="133.9">DGND</text>
<text x="186.7" y="137.5">DGND</text>
<text x="244" y="133.9">DGND</text>
<text x="258.2" y="132.2">J13</text>
<text x="296.2" y="134">D2</text>
<text x="296.2" y="137.5">D3</text>
<text x="306.9" y="132.2">TCK</text>
<text x="306.9" y="135.7">TMS</text>
<text x="372.5" y="132.2">AIN7</text>
<text x="385.4" y="137.5">D6</text>
<text x="108.7" y="141">SYS_VDD3_3P3V</text>
<text x="134.7" y="139.3">J8</text>
<text x="134.7" y="142.8">K8</text>
<text x="176.4" y="139.3">E7</text>
<text x="176.4" y="142.8">E8</text>
<text x="186.7" y="141">DGND</text>
<text x="244" y="141">DGND</text>
<text x="258.2" y="139.3">K5</text>
<text x="258.2" y="142.8">K12</text>
<text x="296.5" y="141">E2</text>
<text x="306.9" y="142.8">EMU0</text>
<text x="306.9" y="139.2">TRSTN</text>
<text x="360.3" y="139.2">PMIC_MUX_OUT</text>
<text x="37.5" y="146.3">T11</text>
<text x="49.1" y="148">PMIC_PB_IN</text>
<text x="108.7" y="144.5">SYS_VDD3_3P3V</text>
<text x="108.7" y="148">SYS_VDD3_3P3V</text>
<text x="134.7" y="146.3">L8</text>
<text x="175" y="149.8">E10</text>
<text x="176.4" y="146.3">E9</text>
<text x="186.7" y="144.5">DGND</text>
<text x="186.7" y="148">DGND</text>
<text x="244" y="144.5">DGND</text>
<text x="258.2" y="149.8">L5</text>
<text x="296.5" y="144.5">E3</text>
<text x="306.9" y="146.3">EMU1</text>
<text x="362.4" y="146.3">PMIC_MUX_IN</text>
<text x="385.4" y="144.5">N13</text>
<text x="175" y="153.4">E11</text>
<text x="186.7" y="151.6">DGND</text>
<text x="186.7" y="155.1">DGND</text>
<text x="244" y="151.6">DGND</text>
<text x="244" y="155.1">DGND</text>
<text x="258.2" y="153.4">L12</text>
<text x="37.2" y="160.4">N11</text>
<text x="134.7" y="160.4">J9</text>
<text x="175" y="156.9">E12</text>
<text x="186.7" y="158.6">DGND</text>
<text x="258.2" y="160.4">M5</text>
<text x="295.6" y="158.7">J16</text>
<text x="306.9" y="160.4">USB0_VBUS</text>
<text x="364.7" y="160.4">USB1_VBUS</text>
<text x="385.4" y="158.7">M15</text>
<text x="37.2" y="163.9">N10</text>
<text x="49.1" y="162.2">PMIC_PWR_EN</text>
<text x="49.1" y="165.7">PMIC_POWER_EN</text>
<text x="116.5" y="162.2">VDDSHV1</text>
<text x="116.5" y="165.7">VDDSHV2</text>
<text x="134.7" y="163.9">K9</text>
<text x="134.7" y="167.5">L9</text>
<text x="175.2" y="167.5">F12</text>
<text x="176.5" y="163.9">F5</text>
<text x="186.7" y="165.7">DGND</text>
<text x="244" y="162.2">DGND</text>
<text x="244" y="165.7">DGND</text>
<text x="258.2" y="163.9">M6</text>
<text x="258.2" y="167.5">M7</text>
<text x="295.1" y="162.2">K16</text>
<text x="295.1" y="165.7">K15</text>
<text x="306.9" y="163.9">USB0_DM</text>
<text x="306.9" y="167.4">USB0_DP</text>
<text x="367.2" y="163.9">USB1_DM</text>
<text x="367.7" y="167.4">USB1_DP</text>
<text x="385.4" y="162.2">L16</text>
<text x="385.4" y="165.7">L15</text>
<text x="38.5" y="171">N4</text>
<text x="49.1" y="172.7">PMIC_LDO_PGOOD</text>
<text x="116.5" y="169.2">VDDSHV3</text>
<text x="116.5" y="172.7">VDDSHV4</text>
<text x="134.7" y="171">F9</text>
<text x="186.7" y="169.2">DGND</text>
<text x="244" y="169.2">DGND</text>
<text x="244" y="172.7">DGND</text>
<text x="258.2" y="171">M8</text>
<text x="295.1" y="172.8">K13</text>
<text x="295.1" y="169.2">K14</text>
<text x="306.9" y="171">USB0_ID</text>
<text x="368.1" y="171">USB1_ID</text>
<text x="385.4" y="172.8">L13</text>
<text x="385.4" y="169.2">L14</text>
<text x="38.5" y="174.5">N5</text>
<text x="49.1" y="176.3">RTC_PWRONRSTN</text>
<text x="116.5" y="176.3">VDDSHV5</text>
<text x="116.5" y="179.8">VDDSHV6</text>
<text x="134.7" y="174.5">G9</text>
<text x="134.7" y="178.1">H9</text>
<text x="174.7" y="178.1">G12</text>
<text x="176.1" y="174.5">G5</text>
<text x="186.7" y="176.3">DGND</text>
<text x="186.7" y="179.8">DGND</text>
<text x="244" y="176.3">DGND</text>
<text x="244" y="179.8">DGND</text>
<text x="258.2" y="174.5">M9</text>
<text x="258.2" y="178.1">M10</text>
<text x="295.6" y="176.3">J15</text>
<text x="306.9" y="174.5">USB0_CE</text>
<text x="306.9" y="178">USB0_DRVVBUS</text>
<text x="360.2" y="178">USB1_DRVVBUS</text>
<text x="367.8" y="174.5">USB1_CE</text>
<text x="385.4" y="176.3">M14</text>
<text x="38.3" y="185.1">M4</text>
<text x="39" y="181.6">L4</text>
<text x="49.1" y="183.3">PMIC_NWAKEUP</text>
<text x="176.1" y="185.1">H4</text>
<text x="244" y="183.3">DGND</text>
<text x="258.2" y="181.6">M11</text>
<text x="258.2" y="185.1">M12</text>
<text x="49.1" y="186.8">EXT_WAKEUP</text>
<text x="176.1" y="188.6">H5</text>
<text x="186.7" y="186.8">DGND</text>
<text x="186.7" y="190.4">DGND</text>
<text x="244" y="186.8">DGND</text>
<text x="38.5" y="195.7">D4</text>
<text x="38.8" y="192.2">E4</text>
<text x="49.1" y="193.9">PMIC_NINT</text>
<text x="49.1" y="197.4">EXTINTN</text>
<text x="110.1" y="193.9">SYS_VDD_1P8V</text>
<text x="110.1" y="197.4">SYS_VDD_1P8V</text>
<text x="134.7" y="192.2">F10</text>
<text x="134.7" y="195.7">G10</text>
<text x="174.8" y="192.2">H12</text>
<text x="174.8" y="195.7">H13</text>
<text x="186.7" y="193.9">DGND</text>
<text x="186.7" y="197.4">DGND</text>
<text x="244" y="193.9">DGND</text>
<text x="244" y="197.4">DGND</text>
<text x="258.2" y="192.2">N8</text>
<text x="258.2" y="195.7">N9</text>
<text x="110.1" y="201">SYS_VDD_1P8V</text>
<text x="134.7" y="199.2">H10</text>
<text x="134.7" y="202.8">H11</text>
<text x="37.2" y="209.8">D10</text>
<text x="110.1" y="204.5">SYS_VDD_1P8V</text>
<text x="110.1" y="208">SYS_VDD_1P8V</text>
<text x="134.7" y="206.3">J10</text>
<text x="134.7" y="209.8">J11</text>
<text x="37.3" y="213.3">C10</text>
<text x="49.1" y="215.1">I2C0_SCL</text>
<text x="49.1" y="211.5">PMIC_SCL</text>
<text x="110.1" y="211.5">SYS_VDD_1P8V</text>
<text x="110.1" y="215.1">SYS_VDD_1P8V</text>
<text x="134.7" y="213.3">K10</text>
<text x="110.1" y="218.6">SYS_VDD_1P8V</text>
<text x="134.7" y="216.9">L10</text>
<text x="37.2" y="223.9">D11</text>
<text x="37.3" y="227.4">C11</text>
<text x="49.1" y="225.7">PMIC_SDA</text>
<text x="253.6" y="222.2">1</text>
<text x="253.6" y="225.7">2</text>
<text x="262.5" y="223.9">1</text>
<text x="262.5" y="227.4">2</text>
<text x="274.3" y="223.9">10</text>
<text x="275.6" y="227.4">9</text>
<text x="284.6" y="225.7">9</text>
<text x="284.6" y="222.2">10</text>
<text x="49.1" y="229.2">I2C0_SDA</text>
<text x="253.6" y="229.2">3</text>
<text x="253.6" y="232.7">4</text>
<text x="262.5" y="230.9">3</text>
<text x="275.6" y="230.9">8</text>
<text x="284.6" y="232.7">7</text>
<text x="284.6" y="229.2">8</text>
<text x="112.4" y="239.8">PMIC_PGOOD</text>
<text x="134.7" y="238">N12</text>
<text x="253.6" y="236.3">5</text>
<text x="262.5" y="234.5">4</text>
<text x="262.5" y="238">5</text>
<text x="275.6" y="238">6</text>
<text x="275.6" y="234.5">7</text>
<text x="284.6" y="236.3">6</text>
<text x="38.3" y="241.6">M2</text>
<text x="49.1" y="243.3">EEPROM_WP</text>
<text x="113.2" y="243.3">PWRONRSTN</text>
<text x="134.7" y="241.6">P11</text>
<text x="37" y="255.7">M16</text>
<text x="49.1" y="257.4">RTC_KALDO_ENN</text>
<text x="114.5" y="257.4">WARMRSTN</text>
<text x="134.7" y="255.7">R11</text>
</g>
<g font-size="1.8">
<text x="263.2" y="38.3">GND</text>
<text x="268.9" y="38.3">OUT</text>
<text x="263.5" y="49.6">OE#</text>
<text x="269" y="49.6">GND</text>
</g>
<g font-size="1.8" fill="#a54b4b">
<text x="95.1" y="150.5" transform="rotate(-90 95.1 150.5)">Connect together with pour</text>
<text x="96" y="182.3" transform="rotate(-90 96 182.3)">Connect to either:</text>
<text x="97.7" y="181" transform="rotate(-90 97.7 181)">SYS_VDD_1P8V</text>
<text x="99.5" y="181" transform="rotate(-90 99.5 181)">SYS_VDD3_3P3V</text>
<text x="201" y="192.3">NOTE:</text>
<text x="201" y="194.1">to connect VSS pads</text>
<text x="201" y="195.8">instead of a via per</text>
<text x="201" y="197.6">pad.</text>
<text x="207.9" y="192.3">Can use pours</text>
<text x="95.1" y="228.1" transform="rotate(-90 95.1 228.1)">Connect together with pour</text>
<text x="52.8" y="238.7">GND to program EEPROM</text>
</g>
</svg>
